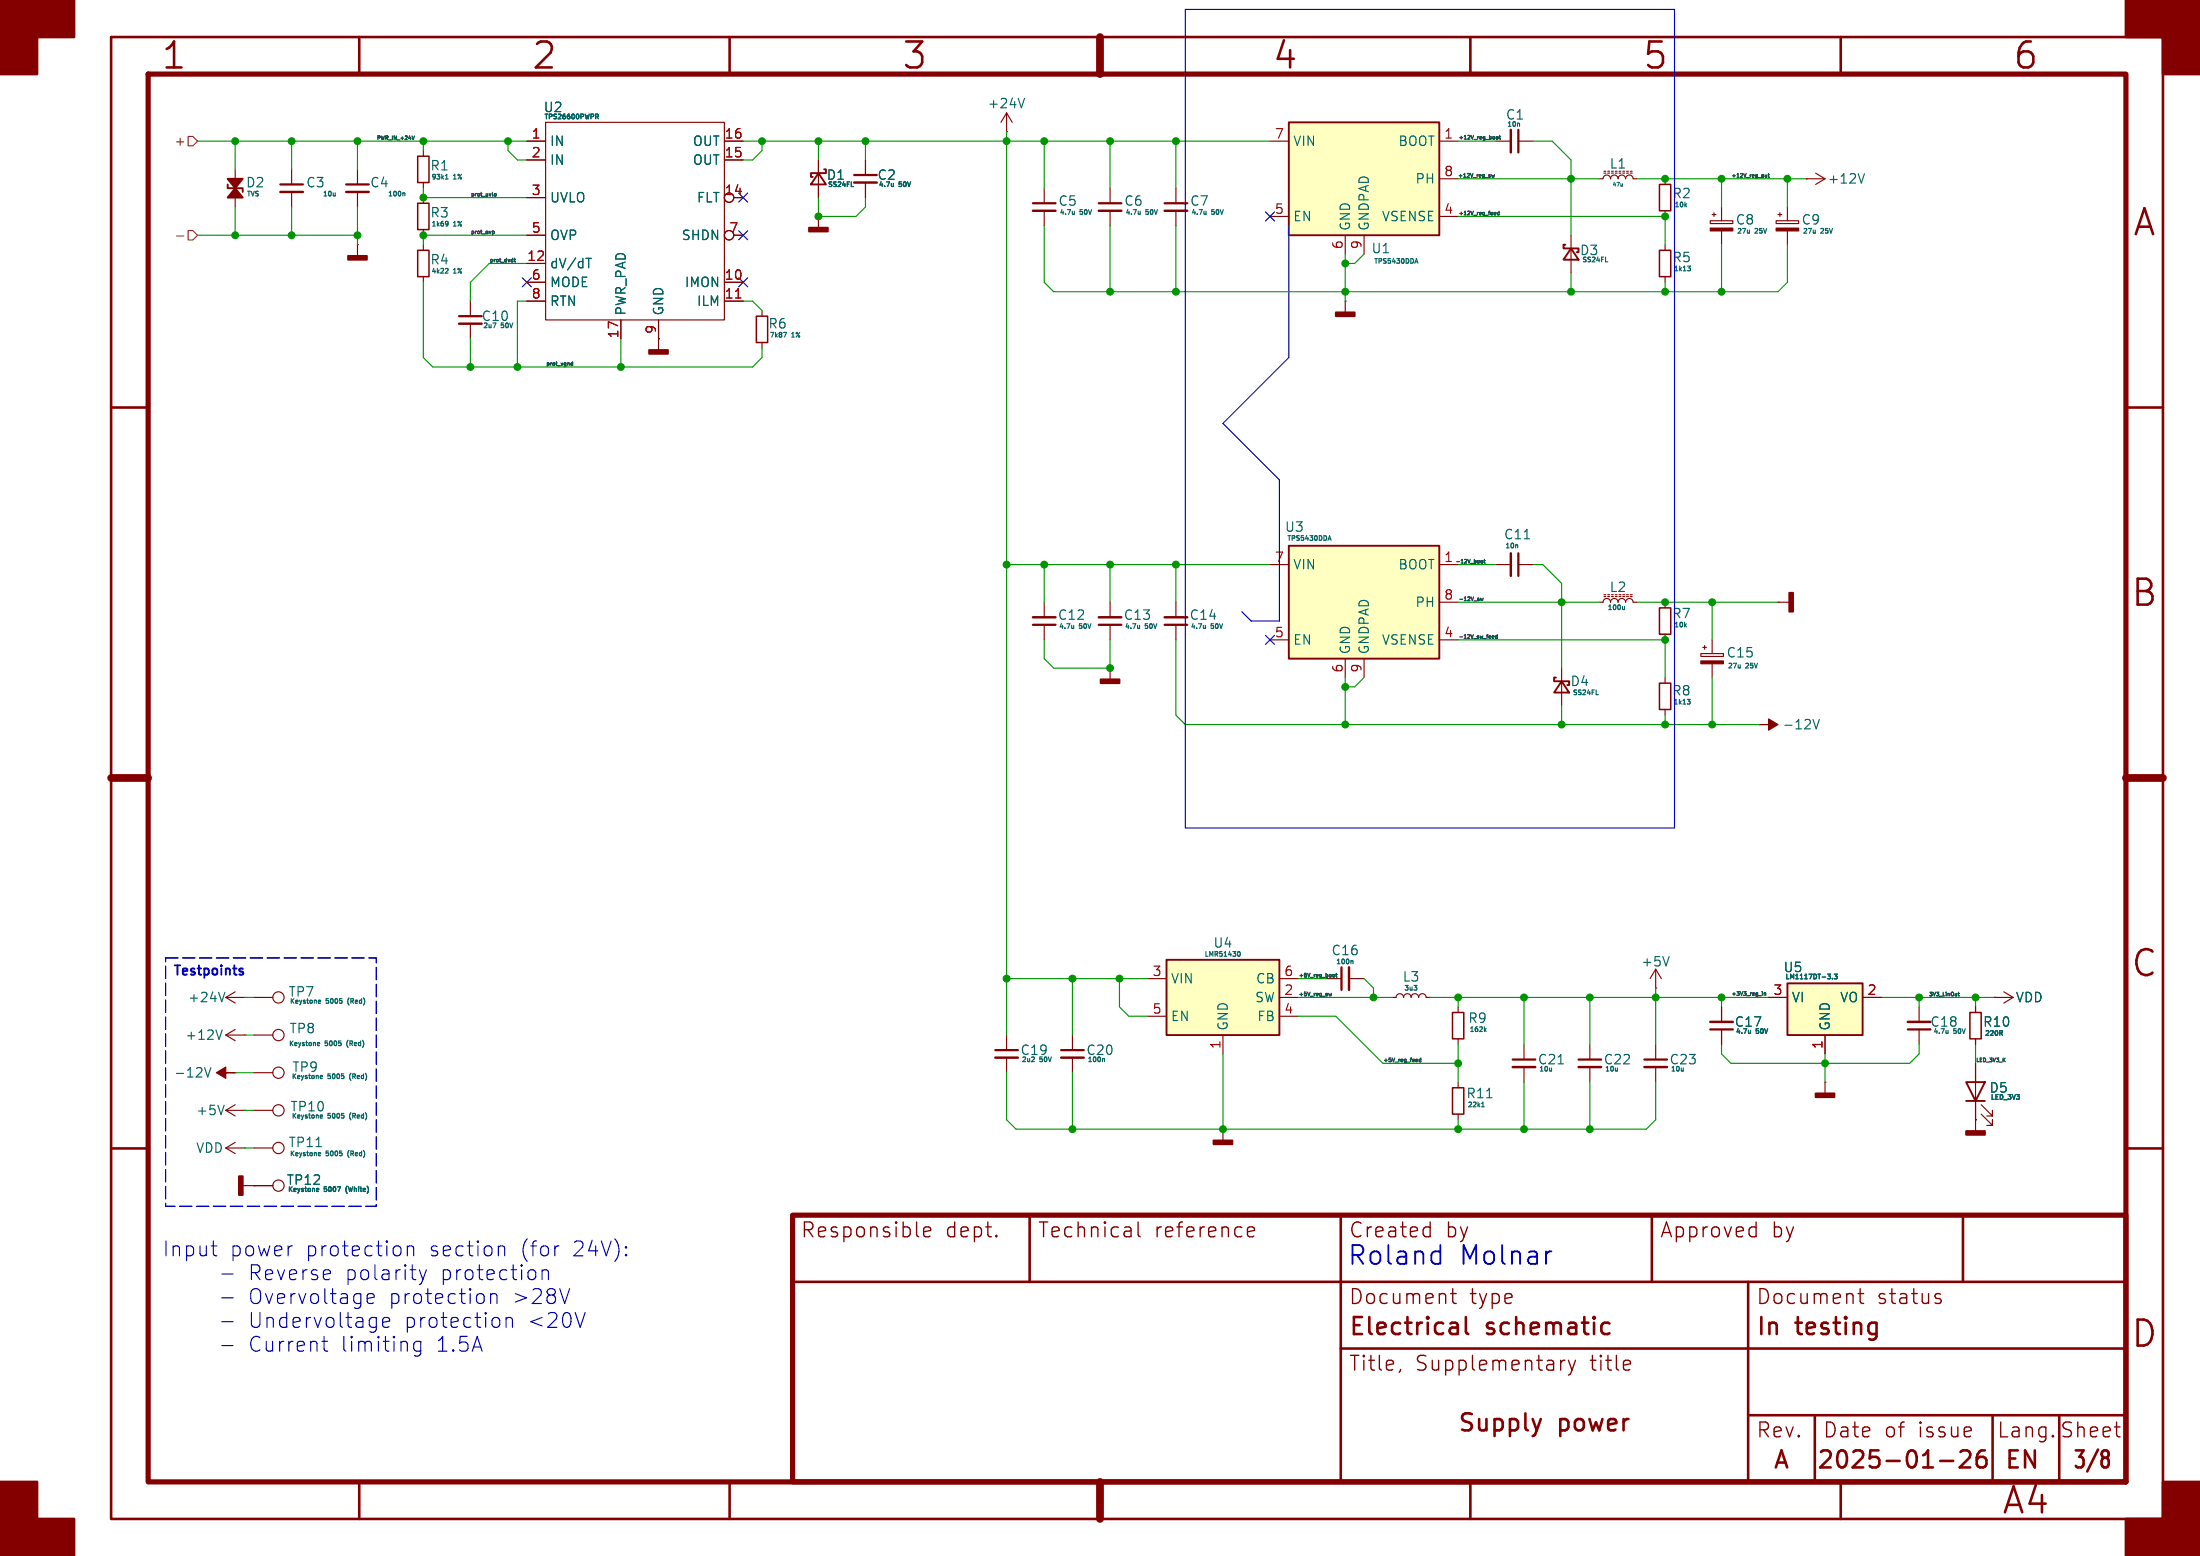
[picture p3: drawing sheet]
<svg xmlns="http://www.w3.org/2000/svg" width="297mm" height="210mm" viewBox="0 0 297 210" stroke-linecap="round" stroke-linejoin="round" font-family="sans-serif">
<g fill="none" stroke="#840000" stroke-width=".35">
<path d="M15 5h277v200h-277zM48.5 5v5M98.5 5v5M148.5 5v5M198.5 5v5M248.5 5v5M15 55h5M287 55h5M15 105h5M287 105h5M15 155h5M287 155h5"/>
<path d="M107 173h180M139 164v9M181 164v36M195.8 178.6l.2-.1h.5l.2 .1 .1 .2v1.3M195.8 179.9l.2 .2h.6l.2-.2M196.8 179.1l-1 .2M197.9 177.8v1.9l.1 .2 .2 .2M217.3 178.6l-.2-.1h-.5l-.2 .1-.2 .4v.6l.2 .3 .2 .2h.5l.2-.2M223 164v9M236 173v27M252.7 178.5h.4l.2 .1M253.3 179.9l-.2 .2h-.4"/>
<path d="M253.3 178.5v1.9l-.1 .2-.3 .2M265 164v9M181 182h106M208 191.5l-.5 1.6M236 191h51M245 191v9M261.9 197.2h1.8M264.7 196l.3-.2h.5a.62 .62 0 0 1 .4 .9l-1.3 1.4h1.4M268 195.8a.91 .91 0 0 0-1.1 .9v.9l.2 .3 .2 .2h.4l.4-.3 .1-.2v-.5l-.2-.4-.3-.1h-.4l-.2 .1-.2 .4M269 191v9M278 191v9M283.9 196.6l.1 .1"/>
<path d="M284 195.8l-.1 .1M284 196.7h.4M284 196.7l-.1 .1M284.4 196.7l.1 .1a.81 .81 0 0 1-.1 1.3h-.4l-.1-.2M284.4 195.8l.1 .1a.53 .53 0 0 1-.1 .8M48.5 200v5M98.5 200v5M148.5 200v5M198.5 200v5M248.5 200v5"/>
</g>
<path d="M20 10h267v190h-267zM107 164h180v36h-180z" fill="none" stroke="#840000" stroke-width=".7"/>
<path d="M148.5 5v5M15 105h5M287 105h5M148.5 200v5" fill="none" stroke="#840000" stroke-width="1.1"/>
<g fill="#840000" stroke="#840000" stroke-width=".35">
<path d="M0 0h10v5h-5v5h-5z"/>
<path d="M0 200h5v5h5v5h-10z"/>
<path d="M287 0h10v10h-5v-5h-5z"/>
<path d="M292 200h5v10h-10v-5h5z"/>
</g>
<g fill="none" stroke="#840000" stroke-width=".18">
<path d="M124.7 166.3l.9-.2-.1-.4-.5-.1-.3 .3v.7l.1 .2 .2 .1 .5-.1M134.5 166.7l.1 .1-.1 .1M134.5 166.7l-.1 .1 .1 .1M134.5 166.7v.2M153.6 164.9v1.7l.3 .3M168.4 166.3l1-.2-.1-.4-.6-.1-.3 .3v.7l.1 .2 .2 .1 .6-.1M192.5 165.6l.6 .1M193.1 166.8l-.6 .1M193.1 164.9v2M195.8 174.6h.8M196.1 173.9v1.7l.1 .2 .4 .1M236.5 165.6l.6 .1"/>
<path d="M237.1 166.8l-.6 .1M237.1 164.9v2M250.8 174.6h.8M251.1 173.9v1.7l.1 .2 .4 .1M261.5 174.6l.5 .1M261.5 175.3l.5 .1 .1 .2-.3 .3h-.4M189.1 184.8l-.2 .4M210.7 183.6v1.3M211.3 183.6a.51 .51 0 0 0-.6 .4M211.7 183.6l.5 1.3M212.2 184.9l-.2 .5-.3 .2M212.7 183.6l-.5 1.3"/>
<path d="M219.8 183.6l.2 .1 .1 .4-.9 .2M220 184.8l-.2 .1M285.5 192.6h.7M286 193.9h.2"/>
</g>
<g fill="#840000" stroke="#840000" stroke-width=".25">
<path d="M163.8 153.9h2.6v.5h-2.6z"/>
<path d="M47 34.5h2.5v.6h-2.5z"/>
<path d="M87.6 47.2h2.6v.6h-2.6z"/>
<path d="M180.3 42.2h2.6v.5h-2.6z"/>
<path d="M109.2 30.7h2.6v.5h-2.6z"/>
<path d="M241.6 80h.5v2.6h-.5z"/>
<path d="M32.3 158.8h.5v2.5h-.5z"/>
<path d="M265.4 152.7h2.6v.5h-2.6z"/>
<path d="M31.7 25.4l1.1 1.3h-2.1z"/>
<path d="M30.7 24.1h2.1l-1.1 1.3z"/>
<path d="M148.6 91.7h2.5v.5h-2.5z"/>
</g>
<g fill="none" stroke="#840000" stroke-width=".15">
<path d="M71.1 19.1h2.6M73.7 16.5h24.1v26.7h-24.1zM97.8 19.1h2.5M135.9 17.8h.1M135.9 15.2l-.8 1.3M135.9 15.2l.8 1.3M135.9 15.2v2.6M31.7 22.9v5M39.4 22.9v2M39.4 25.9v2M48.3 33h.1M48.3 22.9v2"/>
<path d="M48.3 25.9v2M48.3 33v1.5M57.1 20.3v.8M57.1 24.6v.8M57.1 26.7v.7M57.1 31v.8M57.1 33v.8M57.1 37.3v.8M71.1 21.6h2.6M71.1 26.7h2.6M71.1 31.8h2.6M71.1 35.6h2.6"/>
<path d="M71.1 38.1h2.6M97.8 21.6h2.5M97.8 38.1h2.5M99.1 26.7h1.2M99.1 31.8h1.2M110.5 29.2h.1M110.5 21.6v5.1M110.5 29.2v1.5M116.8 21.6v2M116.8 24.6v2.1M141 25.4v2M141 28.4v2.1"/>
<path d="M149.9 25.4v2M149.9 28.4v2.1M158.7 25.4v2M158.7 28.4v2.1M212.1 31.8v5M215.9 24.1h.5a.51 .51 0 0 1 .5-.5 .51 .51 0 0 1 .5 .5 .51 .51 0 0 1 .5-.5 .51 .51 0 0 1 .5 .5 .51 .51 0 0 1 .5-.5 .51 .51 0 0 1 .6 .5 .51 .51 0 0 1 .5-.5 .51 .51 0 0 1 .5 .5h.5M216.5 23.4h.3M216.5 23.1h.3M219.6 23.4h.2M219.6 23.1h.2M220.1 23.4h.2M220.1 23.1h.2"/>
<path d="M63.5 40.6v2.1M63.5 43.7v2M71.1 40.6h2.6M83.8 43.2v2.5M88.9 45.7h.1M88.9 43.2v4M97.8 40.6h2.5M102.9 41.9v.8M102.9 46.2v.8M181.6 40.6h.1M181.6 40.6v1.6M141 81.3v2"/>
<path d="M141 84.3v2.1M149.9 90.2h.1M149.9 81.3v2M149.9 84.3v2.1M149.9 90.2v1.5M158.7 81.3v2M158.7 84.3v2.1M215.9 81.3h.5a.51 .51 0 0 1 .5-.5 .51 .51 0 0 1 .5 .5 .51 .51 0 0 1 .5-.5 .51 .51 0 0 1 .5 .5 .51 .51 0 0 1 .5-.5 .51 .51 0 0 1 .6 .5 .51 .51 0 0 1 .5-.5 .51 .51 0 0 1 .5 .5h.5M216.5 80.5h.3M216.5 80.3h.3M219.6 80.5h.2M219.6 80.3h.2"/>
<path d="M220.1 80.5h.2M220.1 80.3h.2M224.8 81.3v.7M224.8 85.6v.8M224.8 91.4v.8M224.8 95.8v.7M229.6 88.2h3.1v.4h-3.1zM229.9 87.4h.5M230.1 87.1v.5M231.1 86.4v1.8M231.1 89.6v1.8M237.5 97.8h.1"/>
<path d="M240 81.3h.1M240 81.3h1.6M30.5 139.7h2.5M30.5 134.6h2.5M30.5 134.6l1.2 .8M30.5 139.7l1.2 .8M31.7 133.9l-1.2 .7M31.7 138.9l-1.2 .8M33 134.6h.1M33 139.7h.1M34.3 139.7h2.5M34.3 134.6h2.5"/>
<path d="M135.9 139.7v2M179.1 132.1h2M182.1 132.1h2M188 134.6h.5a.51 .51 0 0 1 .5-.5 .51 .51 0 0 1 .5 .5 .51 .51 0 0 1 .5-.5 .51 .51 0 0 1 .5 .5 .51 .51 0 0 1 .5-.5 .51 .51 0 0 1 .5 .5 .51 .51 0 0 1 .5-.5 .51 .51 0 0 1 .5 .5h.5M196.8 135.9v.8M259.1 135.9v2M259.1 138.9v2.1M266.7 135.9v.8M269.2 134.6h.1M269.2 134.6h2.6M270.5 133.9l1.3 .7M271.8 134.6l-1.3 .8"/>
<path d="M30.5 149.9l1.2 .7M30.5 149.9h2.5M30.5 154.9l1.2 .8M30.5 154.9h2.5M31.7 144.8h.1M31.7 149.1l-1.2 .8M31.7 154.2l-1.2 .7M33 149.9h.1M33 154.9h.1M34.3 149.9h2.5M34.3 154.9h2.5M34.3 144.8h2.5"/>
<path d="M135.9 142.7v2.1M165.1 152.4h.1M165.1 152.4v1.5M196.8 140.2v.8M205.7 141v2M205.7 144v2.1M214.6 141v2M214.6 144v2.1M266.7 151.1h.1M266.7 140.2v.8M266.7 143.5v9.2M267.5 150.4l1.5 1.5v-.8v.8h-.8"/>
<path d="M267.5 149.1l1.5 1.5v-.7v.7h-.8M32.8 160h4M34.3 160h.1"/>
<circle cx="98.4" cy="26.7" r=".63"/>
<circle cx="98.4" cy="31.7" r=".63"/>
<circle cx="37.6" cy="139.7" r=".76"/>
<circle cx="37.6" cy="134.6" r=".76"/>
<circle cx="37.6" cy="149.9" r=".76"/>
<circle cx="37.6" cy="154.9" r=".76"/>
<circle cx="37.6" cy="144.8" r=".76"/>
<circle cx="37.6" cy="160" r=".76"/>
</g>
<g fill="none" stroke="#840000" stroke-width=".3">
<path d="M37.8 24.9h3.1M46.7 24.9h3.1M115.3 23.6h3.1M139.4 27.4h3.1M148.3 27.4h3.1M157.2 27.4h3.1M62 42.7h3M139.4 84.3h3.1M148.3 84.3h3.1M157.2 84.3h3.1M181.1 130.6v3M257.6 138.9h3"/>
<path d="M134.4 141.7h3M204.2 143h3.1M213.1 143h3.1"/>
</g>
<g fill="none" stroke="#840000" stroke-width=".33">
<path d="M37.8 25.9h3.1M46.7 25.9h3.1M115.3 24.6h3.1M139.4 28.4h3.1M148.3 28.4h3.1M157.2 28.4h3.1M62 43.7h3M139.4 83.3h3.1M148.3 83.3h3.1M157.2 83.3h3.1M182.1 130.6v3M257.6 137.9h3"/>
<path d="M134.4 142.7h3M204.2 144h3.1M213.1 144h3.1"/>
</g>
<g fill="none" stroke="#006464" stroke-width=".15">
<path d="M80.4 15.4h.3l.1 .1-.1 .2h-.3M80.6 15.7l.2 .3M138.3 13.3l-.4 1.2M45.3 26v.4M45.3 26.4h-.1M54.4 26.1h.2l.1 .3M60.1 24.2h.4M60.3 23.5v.7M60.5 30.2l-.2 .1M60.5 36.5l-.4 .4h.4M60.5 30v.4l-.3 .1M79.1 34.9h.7"/>
<path d="M114.9 25.2h.3M120.6 25.1l-.2 .1M120.6 24.8v.4M145 28.9h-.1M145 28.5v.4M153.9 28.5v.4M153.9 28.9h-.2M162.8 28.9h-.2M162.8 28.5v.4M216.8 35.3h.3M67 43.6l-.3 .6M106.2 44.9l-.3 .6"/>
<path d="M144.9 84.8h-.1M144.9 84.4v.4M153.8 84.8h-.1M153.8 84.4v.4M162.7 84.4v.4M162.7 84.8h-.2M219.3 81.9v.4M219.3 82.2h-.2M227.5 84.4l.2 .2M227.7 84.2l-.3 .2M228.1 94.7v.3h-.2M234.9 89.7v.5"/>
<path d="M234.9 90.1l-.1 .1M244.8 97.1l.4 1.3 .4-1.3M30 139l-.4 1.3M30.4 133.9l-.5 1.3M43 135.2l.3-.1v-.1h-.2l-.1 .1v.3h.3M47.1 134.7a.74 .74 0 0 0 0 .9M49.1 134.7h.1M182.7 129.7v.4M191.2 133.3l.1 .2-.2 .1M200.5 139l.1 .2M200.6 138.8l-.2 .2M263 139.1v.4"/>
<path d="M263 139.4l-.2 .1M270.1 139.4l.2 .3M27.6 144.1l.4 1.3 .5-1.3M30.3 149.2l-.5 1.2M42.7 154.8h.7M42.9 140.9h.3l-.1-.2h-.2v.1v.3h.2M43 155.7v.3h.3M43.2 150.8l.1 .1h.2M43.2 145.4l.3-.1v-.1h-.2h-.1l.1 .3h.2M43.3 155.7l-.3 .1M47 140.4a.74 .74 0 0 0 0 .9M47.1 155.3a.74 .74 0 0 0 0 .9"/>
<path d="M47.4 150.2a.74 .74 0 0 0-.1 .9M47.4 144.8a.74 .74 0 0 0-.1 1M48.9 140.4h.1M49.1 155.3h.1M49.3 150.2h.1M49.3 144.8v.1M139.6 142.9l-.4 .4h.4M209.5 144.1v.5M209.5 144.5l-.1 .1M210.4 143.6h.7M218.4 144.1v.5M218.4 144.5l-.1 .1"/>
<path d="M42.7 160.7l.1 .1h.2M46.9 160.1a.74 .74 0 0 0-.1 .9M49.6 160.1h.1"/>
</g>
<path d="M217.9 24.6l-.1 .4M219 24.8v.3M219 25.1h.1" fill="none" stroke="#006464" stroke-width=".14"/>
<path d="M30.7 24.9v.5h2.1v.5M110.5 23.4l1 1.5h-2zM111.3 22.9h.2v.5h-2v.5h.2M211.3 33h-.2v.5h2v.5h-.2M212.1 33.5l1 1.6h-2zM265.4 146.1h2.6l-1.3 2.5zM265.4 148.6h2.6" fill="none" stroke="#840000" stroke-width=".25"/>
<path d="M99.3 40.2h.7" fill="none" stroke="#a90000" stroke-width=".15"/>
<path d="M56.4 21.1h1.5v3.5h-1.5zM56.4 27.4h1.5v3.6h-1.5zM56.4 33.8h1.5v3.5h-1.5zM102.1 42.7h1.5v3.5h-1.5zM224 92.2h1.6v3.6h-1.6zM224 82h1.6v3.6h-1.6zM196.1 136.7h1.5v3.5h-1.5zM265.9 136.7h1.6v3.5h-1.6z" fill="none" stroke="#840000" stroke-width=".2"/>
<g fill="#840000" stroke="#840000" stroke-width=".15">
<path d="M237.5 97.8h1.3v-.8l1.2 .8-1.2 .8v-.8z"/>
<path d="M229.6 89.2h3.1v.4h-3.1z"/>
<path d="M29.2 144.8l1.3-.8v.8h1.2h-1.2v.7z"/>
</g>
<path d="M241.3 132.7h10.2v7h-10.2z" fill="#ffffc2"/>
<path d="M241.3 132.7h10.2v7h-10.2z" fill="none" stroke="#840000" stroke-width=".25"/>
<g fill="none" stroke="#840000" stroke-width=".15">
<path d="M201.9 19.1h2.1M205 19.1h2M224.8 24.1v.8M224.8 28.4v.8M230.9 29.8h3v.4h-3zM231.1 29h.5M231.4 28.7v.5M232.4 27.9v1.9M232.4 31.2v1.8M144.8 139.7v2M223.5 133.4h.1M223.5 130.8v2.6"/>
<path d="M223.5 130.8l-.7 1.3M223.5 130.8l.8 1.3M232.4 135.9v2M232.4 138.9v2.1M238.8 134.6h2.5M246.4 139.7v2.5M251.5 134.6h2.5M144.8 142.7v2.1M196.8 146.1v.7M196.8 150.4v.7M223.5 141v2M223.5 144v2.1"/>
<path d="M246.4 146.1h.1M246.4 146.1v1.5"/>
</g>
<g fill="none" stroke="#006464" stroke-width=".15">
<path d="M205.1 16.7v.3M227.5 27.7l.2 .2M227.7 27.5l-.2 .2M236.2 31v.5M236.2 31.4l-.1 .1M225.3 129.1l-.4 1.3M236.3 139.1v.4M236.3 139.4l-.2 .1M246.7 131.5h.4l-.2 .2M247.1 131.7v.4M247.4 132.1h.1M247.6 131.5h.4l-.2 .2 .2 .1v.3h-.4"/>
<path d="M149.1 143v.3M200 149.4h.4M200.2 148.7v.7M200.7 148.2h.7M227.2 144.1v.5M227.2 144.5l-.1 .1"/>
</g>
<path d="M205 17.5v3.1M230.9 138.9h3M143.3 141.7h3M222 143h3" fill="none" stroke="#840000" stroke-width=".3"/>
<path d="M204 17.5v3.1M230.9 137.9h3M143.3 142.7h3M222 144h3" fill="none" stroke="#840000" stroke-width=".33"/>
<path d="M245.1 147.6h2.5v.5h-2.5z" fill="#840000" stroke="#840000" stroke-width=".25"/>
<path d="M224 24.9h1.6v3.5h-1.6zM196.1 146.8h1.5v3.6h-1.5z" fill="none" stroke="#840000" stroke-width=".2"/>
<path d="M230.9 30.8h3v.4h-3z" fill="#840000" stroke="#840000" stroke-width=".15"/>
<path d="M157.5 129.5h15.2v10.2h-15.2z" fill="#ffffc2"/>
<path d="M157.5 129.5h15.2v10.2h-15.2z" fill="none" stroke="#840000" stroke-width=".25"/>
<path d="M154.9 132.1h2.6M154.9 137.2h2.6M165.1 139.7v2.5M172.7 132.1h2.6M172.7 137.2h2.6M172.7 134.6h2.6" fill="none" stroke="#840000" stroke-width=".15"/>
<path d="M167.1 128.7l.1-.3a.31 .31 0 0 1 .2 .4 .31 .31 0 0 1-.2 .2l-.1-.2" fill="none" stroke="#006464" stroke-width=".15"/>
<path d="M174 16.5h20.3v15.3h-20.3z" fill="#ffffc2"/>
<path d="M174 16.5h20.3v15.3h-20.3z" fill="none" stroke="#840000" stroke-width=".25"/>
<g fill="none" stroke="#840000" stroke-width=".15">
<path d="M171.4 19.1h2.6M194.3 19.1h2.5M171.4 29.2h2.6M181.6 31.8v2.5M184.1 31.8v2.5M194.3 29.2h2.5M194.3 24.1h2.5M224.8 33v.8M224.8 37.3v.8M239.8 29.8h3v.4h-3zM240 29h.5M240.3 28.7v.5"/>
<path d="M241.3 27.9v1.9M241.3 31.2v1.8M243.8 24.1h.1M243.8 24.1h2.6M245.1 23.4l1.3 .7M246.4 24.1l-1.3 .8"/>
</g>
<path d="M191.1 35.4h.3M191.2 34.9l.2 .6M228.2 36.2v.3h-.3M245.1 31v.5M245.1 31.4l-.1 .1M251.7 23.4l-.4 1.3" fill="none" stroke="#006464" stroke-width=".15"/>
<path d="M224 33.8h1.6v3.5h-1.6z" fill="none" stroke="#840000" stroke-width=".2"/>
<path d="M239.8 30.8h3v.4h-3z" fill="#840000" stroke="#840000" stroke-width=".15"/>
<path d="M174 73.7h20.3v15.2h-20.3z" fill="#ffffc2"/>
<path d="M174 73.7h20.3v15.2h-20.3zM210.1 91.4h-.3v.5h2v.6h-.2M210.8 91.9l1 1.6h-2z" fill="none" stroke="#840000" stroke-width=".25"/>
<g fill="none" stroke="#840000" stroke-width=".15">
<path d="M71.1 19.1h2.6M97.8 19.1h2.5M71.1 21.6h2.6M71.1 26.7h2.6M71.1 31.8h2.6M71.1 35.6h2.6M71.1 38.1h2.6M97.8 21.6h2.5M97.8 38.1h2.5M99.1 26.7h1.2M99.1 31.8h1.2M110.5 21.6v1.8"/>
<path d="M110.5 24.9v1.8M116.8 21.6v2M116.8 24.6v2.1M71.1 40.6h2.6M83.8 43.2v2.5M88.9 45.7h.1M88.9 43.2v2.5M97.8 40.6h2.5M171.4 76.2h2.6M194.3 76.2h2.5M201.9 76.2h2.1M205 76.2h2"/>
<path d="M171.4 86.4h2.6M181.6 88.9v2.5M184.1 88.9v2.5M194.3 86.4h2.5M194.3 81.3h2.5M210.8 90.2v5.1M232.4 135.9v2M232.4 138.9v2.1M238.8 134.6h2.5M246.4 139.7v2.5M251.5 134.6h2.5M266.7 135.9v.8"/>
<path d="M269.2 134.6h.1M266.7 151.1h.1M266.7 140.2v.8M266.7 143.5v2.6M266.7 148.6v2.5M34.3 160h.1M34.3 160h2.5"/>
<circle cx="98.4" cy="26.7" r=".63"/>
<circle cx="98.4" cy="31.7" r=".63"/>
</g>
<g fill="none" stroke="#006464" stroke-width=".15">
<path d="M80.4 15.4h.3l.1 .1-.1 .2h-.3M80.6 15.7l.2 .3M79.1 34.9h.7M114.9 25.2h.3M120.6 24.8v.4M120.6 25.1l-.2 .1M179.3 72.7h.3M179.5 72.3l.2 .6M204.9 73.6v.3M205.8 72.7h.7M215.5 93.8h.3M236.3 139.1v.4"/>
<path d="M236.3 139.4l-.2 .1M246.7 131.5h.4l-.2 .2M247.1 131.7v.4M247.4 132.1h.1M247.6 131.5h.4l-.2 .2 .2 .1v.3h-.4M270.1 139.4l.2 .3M42.7 160.7l.1 .1h.2M46.9 160.1a.74 .74 0 0 0-.1 .9M49.6 160.1h.1"/>
</g>
<path d="M205 74.7v3" fill="none" stroke="#840000" stroke-width=".3"/>
<path d="M204 74.7v3" fill="none" stroke="#840000" stroke-width=".33"/>
<path d="M25.4 18.4h.6l.7 .7-.7 .6h-.6zM23.8 31.8h1M25.4 31.1h.6l.7 .7-.7 .6h-.6z" fill="none" stroke="#725600" stroke-width=".15"/>
<g fill="none" stroke="#0f0f0f" stroke-width=".15">
<path d="M55.6 18.3l.2 .5 .1-.5M202.2 18.4v.1v.3M202.4 18.4h.2M202.5 18.3v.4l.1 .1M66.5 31.2v.5M66.5 31.2l.2 .1v.2h-.2M66.7 26.2v.2M66.7 26.4h.1M66.8 26.1l.2 .1v.2h-.2M66.8 26.1l-.1 .1M69.2 35h.1M69.2 34.8v.6"/>
<path d="M69.4 35h.2M69.5 34.8v.5l.1 .1M201.2 23.8v.1M201.4 23.6l.1 .3 .1-.2 .1 .2 .1-.3M201.8 28.7l.2 .1h-.3M201.9 29h-.1M202.4 28.5v.5h-.2v-.3h.2M238.3 23.6v.3h.2M238.5 23.6v.3M238.7 23.6h.2M238.8 23.4v.5h.1M77.3 48.8v.5h-.2v-.3h.2"/>
<path d="M199.7 75.7v.2M200 75.7l.2 .1-.1 .2-.2-.1zM200.3 75.7h.2M200.4 75.5v.4l.1 .1M199.9 80.7v.4l.1-.3 .1 .3 .1-.4M201.5 86.1h.2M201.5 85.8h.1l.1 .1-.2 .1M202.1 85.7v.5M202.1 85.8l-.2 .1v.2h.2M179.4 134.1l.1 .3 .1-.2 .1 .2 .1-.3M180 131.6h.2l-.1 .2h-.1M180.3 131.5h.2"/>
<path d="M180.4 131.4v.4l.1 .1M238.2 134v.3M238.2 134.1l.2-.1v.3M264.3 134.1h.2M264.4 133.9v.4l.1 .1M191.3 143l.1 .1h-.3M191.4 143.3h-.1M191.8 142.8v.5M191.8 143l-.2 .1v.2h.2"/>
</g>
<g fill="none" stroke="#0000c2" stroke-width=".15">
<path d="M160 1.3h66.1v110.5h-66.1zM174 30.5v17.8l-8.9 8.9 7.6 7.6v19h-3.8l-1.3-1.2M28.5 168.2h.8M28.9 169.4l.4 .1M29.9 171.9h1.6M29.9 175.2h1.6M29.9 178.4h1.6M49.6 175.3l.9-.2-.1-.4-.6-.1-.2 .3v.7l.1 .2 .1 .1 .6-.1M51.7 178.5l.9-.2-.1-.4-.6-.1-.2 .3v.8l.1 .2h.1h.6M55 168.3a.5 .5 0 0 1 .8 .1v1.1M55 168.2v1.3M56.6 171.4l.5 1.3"/>
<path d="M57.1 172.7l-.3 .6M57.6 171.4l-.5 1.3M66.2 174.8a.5 .5 0 0 1 .9 .1v1M66.2 174.6v1.3M67.4 168.2h.2h.4l.1 .2v1.1M68.3 178a.5 .5 0 0 1 .9 .1v1M68.3 177.8v1.3M73.2 171.4v1.3M73.2 171.6a.5 .5 0 0 1 .8 .1v1M75.3 168.2h.2M76.9 173.9l-.7 2M79 177.1l-.7 2"/>
<path d="M29.9 181.6h1.6M43.8 180.4v1.7v.2l.4 .1M56.8 181v1.7a.54 .54 0 0 1-.9 .2M56.8 181.1l-.6-.1-.4 .4v.6l.2 .3 .2 .1 .6-.1"/>
</g>
<g fill="none" stroke="#009600" stroke-width=".15">
<path d="M26.7 19.1h44.4M31.7 19.1v3.8M39.4 19.1v3.8M48.3 19.1v3.8M57.1 19.1v1.2M68.6 19.1v1.2l1.2 1.3h1.3M100.3 19.1h71.1M102.9 19.1v1.2l-1.3 1.3h-1.3M110.5 19.1v2.5M116.8 19.1v2.5M135.9 17.8v121.9M141 19.1v6.3"/>
<path d="M149.9 19.1v6.3M158.7 19.1v6.3M196.8 19.1h5.1M207 19.1h2.5l2.6 2.5v10.2M26.7 31.8h21.6M31.7 27.9v3.9M39.4 27.9v3.9M48.3 27.9v5.1M57.1 38.1v10.2l1.3 1.2h43.2l1.3-1.2v-1.3M57.1 25.4v1.3h14M71.1 35.6h-5.1l-2.5 2.5v2.5M71.1 31.8h-14v1.2"/>
<path d="M110.5 26.7v2.5h5.1l1.2-1.3v-1.2M141 30.5v7.6l1.2 1.3h97.8l1.3-1.3v-5.1M149.9 30.5v8.9M158.7 30.5v8.9M181.6 34.3v6.3M184.1 34.3l-1.2 1.3h-1.3M196.8 24.1h19.1M196.8 29.2h28v3.8M212.1 36.8v2.6M221 24.1h22.8M224.8 38.1v1.3M232.4 24.1v3.8"/>
<path d="M232.4 33v6.4M241.3 24.1v3.8M63.5 45.7v3.8M71.1 40.6h-1.3v8.9M83.8 45.7v3.8M100.3 40.6h1.3l1.3 1.3M135.9 76.2h35.5M141 76.2v5.1M149.9 76.2v5.1M158.7 76.2v5.1M196.8 76.2h5.1M207 76.2h1.3l2.5 2.5v11.5"/>
<path d="M141 86.4v2.5l1.2 1.3h7.7v-3.8M158.7 86.4v10.1l1.3 1.3h77.5M181.6 91.4v6.4M184.1 91.4l-1.2 1.3h-1.3M196.8 86.4h28v5M196.8 81.3h19.1M210.8 95.3v2.5M221 81.3h19M224.8 96.5v1.3M231.1 81.3v5.1M231.1 91.4v6.4M33 134.6h1.3"/>
<path d="M33 139.7h1.3M135.9 132.1h19M144.8 132.1v7.6M151.1 132.1v3.8l1.3 1.3h2.5M175.3 137.2h5l6.4 6.3h10.1M175.3 134.6h12.7M175.3 132.1h3.8M184.1 132.1l1.3 1.3v1.2M193 134.6h45.8M196.8 134.6v1.3M205.7 134.6v6.4M214.6 134.6v6.4"/>
<path d="M223.5 133.4v7.6M232.4 134.6v1.3M254 134.6h15.2M259.1 134.6v1.3M266.7 134.6v1.3M31.7 144.8h2.6M33 154.9h1.3M33 149.9h1.3M135.9 144.8v6.3l1.3 1.3h85l1.3-1.3v-5M144.8 144.8v7.6M165.1 142.2v10.2M196.8 141v5.1"/>
<path d="M196.8 151.1v1.3M205.7 146.1v6.3M214.6 146.1v6.3M232.4 141v1.2l1.3 1.3h24.1l1.3-1.3v-1.2M246.4 142.2v3.9M266.7 141v2.5"/>
</g>
<path d="M70.5 37.5l1.2 1.2M71.7 37.5l-1.2 1.2M99.7 37.5l1.2 1.2M99.7 31.1l1.2 1.3M99.7 26.1l1.2 1.2M100.9 37.5l-1.2 1.2M100.9 31.1l-1.2 1.3M100.9 26.1l-1.2 1.2M170.8 28.6l1.3 1.2M172.1 28.6l-1.3 1.2M170.8 85.8l1.3 1.2M172.1 85.8l-1.3 1.2" fill="none" stroke="#000084" stroke-width=".15"/>
<path d="M22.4 129.3h28.4v33.5h-28.4z" fill="none" stroke="#0000c2" stroke-width=".15" stroke-dasharray="1.7 .6"/>
<path d="M23.6 130.3h.7M24 130.3v1.3M26.9 130.3v1.1M29.9 130.3v.1M31.6 130.3v1.1M32.8 131.2v.3" fill="none" stroke="#0000c2" stroke-width=".25"/>
<path d="M99.3 40.2h.7" fill="none" stroke="#a90000" stroke-width=".15"/>
<g fill="#009600" stroke="#009600" stroke-width=".15">
<circle cx="212.1" cy="24.1" r=".46"/>
<circle cx="212.1" cy="39.4" r=".46"/>
<circle cx="181.6" cy="35.6" r=".46"/>
<circle cx="181.6" cy="39.4" r=".46"/>
<circle cx="232.4" cy="134.6" r=".46"/>
<circle cx="232.4" cy="39.4" r=".46"/>
<circle cx="259.1" cy="134.6" r=".46"/>
<circle cx="231.1" cy="97.8" r=".46"/>
<circle cx="224.8" cy="97.8" r=".46"/>
<circle cx="266.7" cy="134.6" r=".46"/>
<circle cx="224.8" cy="86.4" r=".46"/>
<circle cx="224.8" cy="81.3" r=".46"/>
<circle cx="231.1" cy="81.3" r=".46"/>
<circle cx="181.6" cy="92.7" r=".46"/>
<circle cx="210.8" cy="81.3" r=".46"/>
<circle cx="181.6" cy="97.8" r=".46"/>
<circle cx="210.8" cy="97.8" r=".46"/>
<circle cx="214.6" cy="152.4" r=".46"/>
<circle cx="205.7" cy="152.4" r=".46"/>
<circle cx="223.5" cy="134.6" r=".46"/>
<circle cx="214.6" cy="134.6" r=".46"/>
<circle cx="205.7" cy="134.6" r=".46"/>
<circle cx="165.1" cy="152.4" r=".46"/>
<circle cx="196.8" cy="152.4" r=".46"/>
<circle cx="135.9" cy="76.2" r=".46"/>
<circle cx="149.9" cy="76.2" r=".46"/>
<circle cx="149.9" cy="39.4" r=".46"/>
<circle cx="141" cy="76.2" r=".46"/>
<circle cx="158.7" cy="76.2" r=".46"/>
<circle cx="149.9" cy="90.2" r=".46"/>
<circle cx="196.8" cy="134.6" r=".46"/>
<circle cx="185.4" cy="134.6" r=".46"/>
<circle cx="196.8" cy="143.5" r=".46"/>
<circle cx="224.8" cy="39.4" r=".46"/>
<circle cx="232.4" cy="24.1" r=".46"/>
<circle cx="241.3" cy="24.1" r=".46"/>
<circle cx="224.8" cy="24.1" r=".46"/>
<circle cx="224.8" cy="29.2" r=".46"/>
<circle cx="246.4" cy="143.5" r=".46"/>
<circle cx="144.8" cy="132.1" r=".46"/>
<circle cx="151.1" cy="132.1" r=".46"/>
<circle cx="144.8" cy="152.4" r=".46"/>
<circle cx="135.9" cy="132.1" r=".46"/>
<circle cx="116.8" cy="19.1" r=".46"/>
<circle cx="102.9" cy="19.1" r=".46"/>
<circle cx="110.5" cy="19.1" r=".46"/>
<circle cx="110.5" cy="29.2" r=".46"/>
<circle cx="69.8" cy="49.5" r=".46"/>
<circle cx="63.5" cy="49.5" r=".46"/>
<circle cx="68.6" cy="19.1" r=".46"/>
<circle cx="83.8" cy="49.5" r=".46"/>
<circle cx="57.1" cy="31.8" r=".46"/>
<circle cx="57.1" cy="26.7" r=".46"/>
<circle cx="31.7" cy="31.8" r=".46"/>
<circle cx="39.4" cy="31.8" r=".46"/>
<circle cx="39.4" cy="19.1" r=".46"/>
<circle cx="31.7" cy="19.1" r=".46"/>
<circle cx="57.1" cy="19.1" r=".46"/>
<circle cx="48.3" cy="19.1" r=".46"/>
<circle cx="48.3" cy="31.8" r=".46"/>
<circle cx="158.7" cy="39.4" r=".46"/>
<circle cx="135.9" cy="19.1" r=".46"/>
<circle cx="141" cy="19.1" r=".46"/>
<circle cx="158.7" cy="19.1" r=".46"/>
<circle cx="149.9" cy="19.1" r=".46"/>
</g>
<g font-size="4.9" fill="#840000">
<text x="21.7" y="9.8">1</text>
<text x="71.7" y="9.8">2</text>
<text x="121.7" y="9.8">3</text>
<text x="171.7" y="9.8">4</text>
<text x="221.7" y="9.8">5</text>
<text x="271.7" y="9.8">6</text>
<text x="287.8" y="32.3">A</text>
<text x="287.6" y="82.3">B</text>
<text x="287.6" y="132.3">C</text>
<text x="287.6" y="182.3">D</text>
<text x="270.2" y="204.8">A4</text>
</g>
<g font-size="3.5" fill="#0000c2">
<text x="181.9" y="171.1">Roland</text>
<text x="197.1" y="171.1">Molnar</text>
</g>
<g font-size="3.2" fill="#840000">
<text x="182" y="180.7">Electrical</text>
<text x="200.7" y="180.7">schematic</text>
<text x="237" y="180.7">In</text>
<text x="242.5" y="180.7">testing</text>
<text x="196.7" y="193.7">Supply</text>
<text x="210.4" y="193.7">power</text>
<text x="239.2" y="198.7">A</text>
<text x="245.1" y="198.7">2025-01-26</text>
<text x="270.5" y="198.7">EN</text>
<text x="279.6" y="198.7">3/8</text>
</g>
<g font-size="2.8" fill="#840000">
<text x="108" y="167.3">Responsible</text>
<text x="127.6" y="167.3">dept.</text>
<text x="140" y="167.3">Technical</text>
<text x="155.8" y="167.3">reference</text>
<text x="195.1" y="167.3">by</text>
<text x="224" y="167.3">Approved</text>
<text x="239.1" y="167.3">by</text>
<text x="182" y="176.3">Document</text>
<text x="198.3" y="176.3">type</text>
<text x="237" y="176.3">Document</text>
<text x="253.3" y="176.3">status</text>
<text x="182" y="185.3">Title,</text>
<text x="191" y="185.3">Supplementary</text>
<text x="214.7" y="185.3">title</text>
<text x="237" y="194.3">Rev.</text>
<text x="246" y="194.3">Date</text>
<text x="254.3" y="194.3">of</text>
<text x="258.9" y="194.3">issue</text>
<text x="269.5" y="194.3">Lang. Sheet</text>
</g>
<g font-size="2.8" fill="#0000c2">
<text x="182" y="167.3">Created</text>
<text x="21.8" y="169.8">Input</text>
<text x="30.9" y="169.8">power</text>
<text x="33.4" y="173">Reverse</text>
<text x="41.2" y="169.8">protection</text>
<text x="46.5" y="173">polarity</text>
<text x="57.9" y="169.8">section</text>
<text x="59.4" y="173">protection</text>
<text x="70.3" y="169.8">(for</text>
<text x="77.4" y="169.8">24V):</text>
<text x="33.4" y="176.2">Overvoltage</text>
<text x="33.4" y="179.5">Undervoltage</text>
<text x="52.4" y="176.2">protection</text>
<text x="54.5" y="179.5">protection</text>
<text x="69.2" y="176.2">&gt;28V</text>
<text x="71.3" y="179.5">&lt;20V</text>
<text x="33.4" y="182.7">Current</text>
<text x="46" y="182.7">limiting</text>
<text x="58.9" y="182.7">1.5A</text>
</g>
<g font-size="1.8" fill="#006464">
<text x="73.3" y="15.3">U2</text>
<text x="133.2" y="14.8">+24V</text>
<text x="203.2" y="16.4">C1</text>
<text x="58" y="23.2">R1</text>
<text x="74.2" y="19.9">IN</text>
<text x="74.2" y="22.5">IN</text>
<text x="93.5" y="19.9">OUT</text>
<text x="93.5" y="22.5">OUT</text>
<text x="174.5" y="19.9">VIN</text>
<text x="188.7" y="19.9">BOOT</text>
<text x="217.2" y="23">L1</text>
<text x="33.1" y="25.5">D2</text>
<text x="41.2" y="25.5">C3</text>
<text x="49.9" y="25.5">C4</text>
<text x="58" y="29.6">R3</text>
<text x="74.2" y="27.5">UVLO</text>
<text x="94" y="27.5">FLT</text>
<text x="111.5" y="24.5">D1</text>
<text x="118.4" y="24.5">C2</text>
<text x="142.8" y="28">C5</text>
<text x="151.7" y="28">C6</text>
<text x="160.6" y="28">C7</text>
<text x="191" y="25">PH</text>
<text x="225.7" y="27">R2</text>
<text x="246.6" y="25">+12V</text>
<text x="58" y="35.9">R4</text>
<text x="74.2" y="32.6">OVP</text>
<text x="91.9" y="32.6">SHDN</text>
<text x="174.5" y="30.1">EN</text>
<text x="182.5" y="31.2" transform="rotate(-90 182.5 31.2)">GND</text>
<text x="185" y="31.2" transform="rotate(-90 185 31.2)">GNDPAD</text>
<text x="185.1" y="34.4">U1</text>
<text x="186.5" y="30.1">VSENSE</text>
<text x="213.2" y="34.6">D3</text>
<text x="225.7" y="35.6">R5</text>
<text x="234.2" y="30.5">C8</text>
<text x="243.1" y="30.5">C9</text>
<text x="74.2" y="36.4">dV/dT</text>
<text x="74.2" y="39">MODE</text>
<text x="74.2" y="41.5">RTN</text>
<text x="92.4" y="39">IMON</text>
<text x="94" y="41.5">ILM</text>
<text x="64.9" y="43.5">C10</text>
<text x="84.7" y="42.7" transform="rotate(-90 84.7 42.7)">PWR_PAD</text>
<text x="89.8" y="42.7" transform="rotate(-90 89.8 42.7)">GND</text>
<text x="103.6" y="44.6">R6</text>
<text x="173.4" y="72">U3</text>
<text x="174.5" y="77.1">VIN</text>
<text x="188.7" y="77.1">BOOT</text>
<text x="203" y="73">C11</text>
<text x="142.7" y="83.9">C12</text>
<text x="151.6" y="83.9">C13</text>
<text x="160.5" y="83.9">C14</text>
<text x="191" y="82.1">PH</text>
<text x="217.2" y="80.1">L2</text>
<text x="225.7" y="83.7">R7</text>
<text x="174.5" y="87.2">EN</text>
<text x="182.5" y="88.4" transform="rotate(-90 182.5 88.4)">GND</text>
<text x="185" y="88.4" transform="rotate(-90 185 88.4)">GNDPAD</text>
<text x="186.5" y="87.2">VSENSE</text>
<text x="233" y="89">C15</text>
<text x="211.9" y="92.8">D4</text>
<text x="225.7" y="94.1">R8</text>
<text x="240.5" y="98.7">-12V</text>
<text x="163.7" y="128.1">U4</text>
<text x="179.7" y="129.1">C16</text>
<text x="221.5" y="130.7">+5V</text>
<text x="240.7" y="131.4">U5</text>
<text x="25.3" y="135.5">+24V</text>
<text x="38.9" y="134.7">TP7</text>
<text x="158" y="132.9">VIN</text>
<text x="169.3" y="135.5">SW</text>
<text x="169.5" y="132.9">CB</text>
<text x="189.3" y="132.7">L3</text>
<text x="241.8" y="135.5">VI</text>
<text x="248.3" y="135.5">VO</text>
<text x="272" y="135.5">VDD</text>
<text x="24.9" y="140.6">+12V</text>
<text x="39" y="139.7">TP8</text>
<text x="137.7" y="142.6">C19</text>
<text x="146.6" y="142.6">C20</text>
<text x="158" y="138">EN</text>
<text x="166" y="139.2" transform="rotate(-90 166 139.2)">GND</text>
<text x="169.7" y="138">FB</text>
<text x="198.1" y="138.3">R9</text>
<text x="207.5" y="143.9">C21</text>
<text x="216.4" y="143.9">C22</text>
<text x="225.3" y="143.9">C23</text>
<text x="234.1" y="138.8">C17</text>
<text x="247.2" y="139.2" transform="rotate(-90 247.2 139.2)">GND</text>
<text x="260.5" y="138.8">C18</text>
<text x="267.6" y="138.8">R10</text>
<text x="23.4" y="145.6">-12V</text>
<text x="39.4" y="144.9">TP9</text>
<text x="197.9" y="148.4">R11</text>
<text x="268.5" y="147.7">D5</text>
<text x="26.4" y="155.8">VDD</text>
<text x="26.4" y="150.7">+5V</text>
<text x="38.9" y="155">TP11</text>
<text x="39.1" y="150.2">TP10</text>
<text x="38.6" y="160.1">TP12</text>
</g>
<text font-size="1.8" fill="#725600" x="23.4" y="19.9">+</text>
<g font-size="1.8" fill="#a90000">
<text x="71.7" y="18.8">1</text>
<text x="71.7" y="21.3">2</text>
<text x="97.7" y="18.8">16</text>
<text x="97.7" y="21.3">15</text>
<text x="172" y="18.8">7</text>
<text x="194.9" y="18.8">1</text>
<text x="194.9" y="23.9">8</text>
<text x="71.7" y="26.4">3</text>
<text x="97.7" y="26.4">14</text>
<text x="172" y="29">5</text>
<text x="194.9" y="29">4</text>
<text x="71.1" y="35.3">12</text>
<text x="71.7" y="31.5">5</text>
<text x="98.4" y="31.5">7</text>
<text x="181.4" y="33.7" transform="rotate(-90 181.4 33.7)">6</text>
<text x="183.9" y="33.7" transform="rotate(-90 183.9 33.7)">9</text>
<text x="71.7" y="37.8">6</text>
<text x="71.7" y="40.4">8</text>
<text x="97.7" y="37.8">10</text>
<text x="97.7" y="40.4">11</text>
<text x="83.6" y="45.8" transform="rotate(-90 83.6 45.8)">17</text>
<text x="88.6" y="45.2" transform="rotate(-90 88.6 45.2)">9</text>
<text x="172" y="75.9">7</text>
<text x="194.9" y="75.9">1</text>
<text x="194.9" y="81">8</text>
<text x="172" y="86.1">5</text>
<text x="194.9" y="86.1">4</text>
<text x="181.4" y="90.9" transform="rotate(-90 181.4 90.9)">6</text>
<text x="183.9" y="90.9" transform="rotate(-90 183.9 90.9)">9</text>
<text x="155.5" y="131.8">3</text>
<text x="173.3" y="131.8">6</text>
<text x="155.5" y="136.9">5</text>
<text x="173.3" y="134.4">2</text>
<text x="173.3" y="136.9">4</text>
<text x="239.3" y="134.4">3</text>
<text x="252" y="134.4">2</text>
<text x="164.8" y="141.7" transform="rotate(-90 164.8 141.7)">1</text>
<text x="246.1" y="141.7" transform="rotate(-90 246.1 141.7)">1</text>
</g>
<text font-size="1.8" fill="#0000c2" x="23.3" y="132.3">Testpoints</text>
<g font-size=".9" fill="#006464">
<text x="73.4" y="16.3">TPS26600PWPR</text>
<text x="203.3" y="17.3">10n</text>
<text x="33.2" y="26.7">TVS</text>
<text x="43.5" y="26.7">10u</text>
<text x="52.3" y="26.7">100n</text>
<text x="58.1" y="24.4">93k1</text>
<text x="61.3" y="24.4">1%</text>
<text x="111.7" y="25.4">SS24FL</text>
<text x="118.5" y="25.4">4.7u</text>
<text x="121.4" y="25.4">50V</text>
<text x="142.9" y="29.2">4.7u</text>
<text x="145.8" y="29.2">50V</text>
<text x="151.8" y="29.2">4.7u</text>
<text x="154.7" y="29.2">50V</text>
<text x="160.7" y="29.2">4.7u</text>
<text x="163.6" y="29.2">50V</text>
<text x="225.9" y="28.2">10k</text>
<text x="58.1" y="30.8">1k69</text>
<text x="61.3" y="30.8">1%</text>
<text x="185.4" y="35.8">TPS5430DDA</text>
<text x="213.5" y="35.6">SS24FL</text>
<text x="234.4" y="31.7">27u</text>
<text x="237" y="31.7">25V</text>
<text x="243.3" y="31.7">27u</text>
<text x="245.9" y="31.7">25V</text>
<text x="58.1" y="37.1">4k22</text>
<text x="61.3" y="37.1">1%</text>
<text x="225.8" y="36.8">1k13</text>
<text x="65.1" y="44.5">2u7</text>
<text x="67.7" y="44.5">50V</text>
<text x="103.8" y="45.8">7k87</text>
<text x="106.9" y="45.8">1%</text>
<text x="173.6" y="73.2">TPS5430DDA</text>
<text x="203.1" y="74.2">10n</text>
<text x="216.9" y="82.5">100u</text>
<text x="142.8" y="85.1">4.7u</text>
<text x="145.7" y="85.1">50V</text>
<text x="151.7" y="85.1">4.7u</text>
<text x="154.6" y="85.1">50V</text>
<text x="160.6" y="85.1">4.7u</text>
<text x="163.5" y="85.1">50V</text>
<text x="225.9" y="84.9">10k</text>
<text x="212.2" y="94">SS24FL</text>
<text x="225.8" y="95.3">1k13</text>
<text x="233.1" y="90.4">27u</text>
<text x="235.7" y="90.4">25V</text>
<text x="162.5" y="129.3">LMR51430</text>
<text x="180.3" y="130.3">100n</text>
<text x="39" y="135.7">Keystone</text>
<text x="44.1" y="135.7">5005</text>
<text x="47.3" y="135.7">(Red)</text>
<text x="189.4" y="133.9">3u3</text>
<text x="240.9" y="132.4">LM1117DT-3.3</text>
<text x="38.9" y="141.4">Keystone</text>
<text x="43.9" y="141.4">5005</text>
<text x="47.2" y="141.4">(Red)</text>
<text x="137.8" y="143.5">2u2</text>
<text x="140.4" y="143.5">50V</text>
<text x="146.7" y="143.5">100n</text>
<text x="198.3" y="139.5">162k</text>
<text x="234.2" y="139.7">4.7u</text>
<text x="237.1" y="139.7">50V</text>
<text x="260.9" y="139.7">4.7u</text>
<text x="263.8" y="139.7">50V</text>
<text x="267.8" y="140">220R</text>
<text x="39.3" y="145.8">Keystone</text>
<text x="44.3" y="145.8">5005</text>
<text x="47.5" y="145.8">(Red)</text>
<text x="198" y="149.6">22k1</text>
<text x="207.7" y="144.8">10u</text>
<text x="216.6" y="144.8">10u</text>
<text x="225.4" y="144.8">10u</text>
<text x="268.6" y="148.6">LED_3V3</text>
<text x="39.3" y="151.2">Keystone</text>
<text x="44.3" y="151.2">5005</text>
<text x="47.5" y="151.2">(Red)</text>
<text x="38.8" y="161.1">Keystone</text>
<text x="39" y="156.2">Keystone</text>
<text x="43.8" y="161.1">5007</text>
<text x="44.1" y="156.2">5005</text>
<text x="47" y="161.1">(White)</text>
<text x="47.3" y="156.2">(Red)</text>
</g>
<g font-size=".7" fill="#0f0f0f">
<text x="50.8" y="18.9">PWR_IN_+24V</text>
<text x="196.6" y="24">+12V_reg_sw</text>
<text x="196.8" y="18.8">+12V_reg_boot</text>
<text x="233.7" y="24">+12V_reg_out</text>
<text x="63.5" y="26.5">prot_uvlo</text>
<text x="196.8" y="29.1">+12V_reg_feed</text>
<text x="63.5" y="31.6">prot_ovp</text>
<text x="66" y="35.4">prot_dvdt</text>
<text x="73.7" y="49.4">prot_vgnd</text>
<text x="196.3" y="76.1">-12V_boot</text>
<text x="196.8" y="81.1">-12V_sw</text>
<text x="196.8" y="86.2">-12V_sw_feed</text>
<text x="175.3" y="131.9">+5V_reg_boot</text>
<text x="175.3" y="134.5">+5V_reg_sw</text>
<text x="233.7" y="134.4">+3V3_reg_in</text>
<text x="260.3" y="134.5">3V3_LinOut</text>
<text x="186.7" y="143.4">+5V_reg_feed</text>
<text x="266.7" y="143.4">LED_3V3_K</text>
</g>
<text font-size=".7" fill="#006464" x="217.6" y="25.3">47u</text>
</svg>
